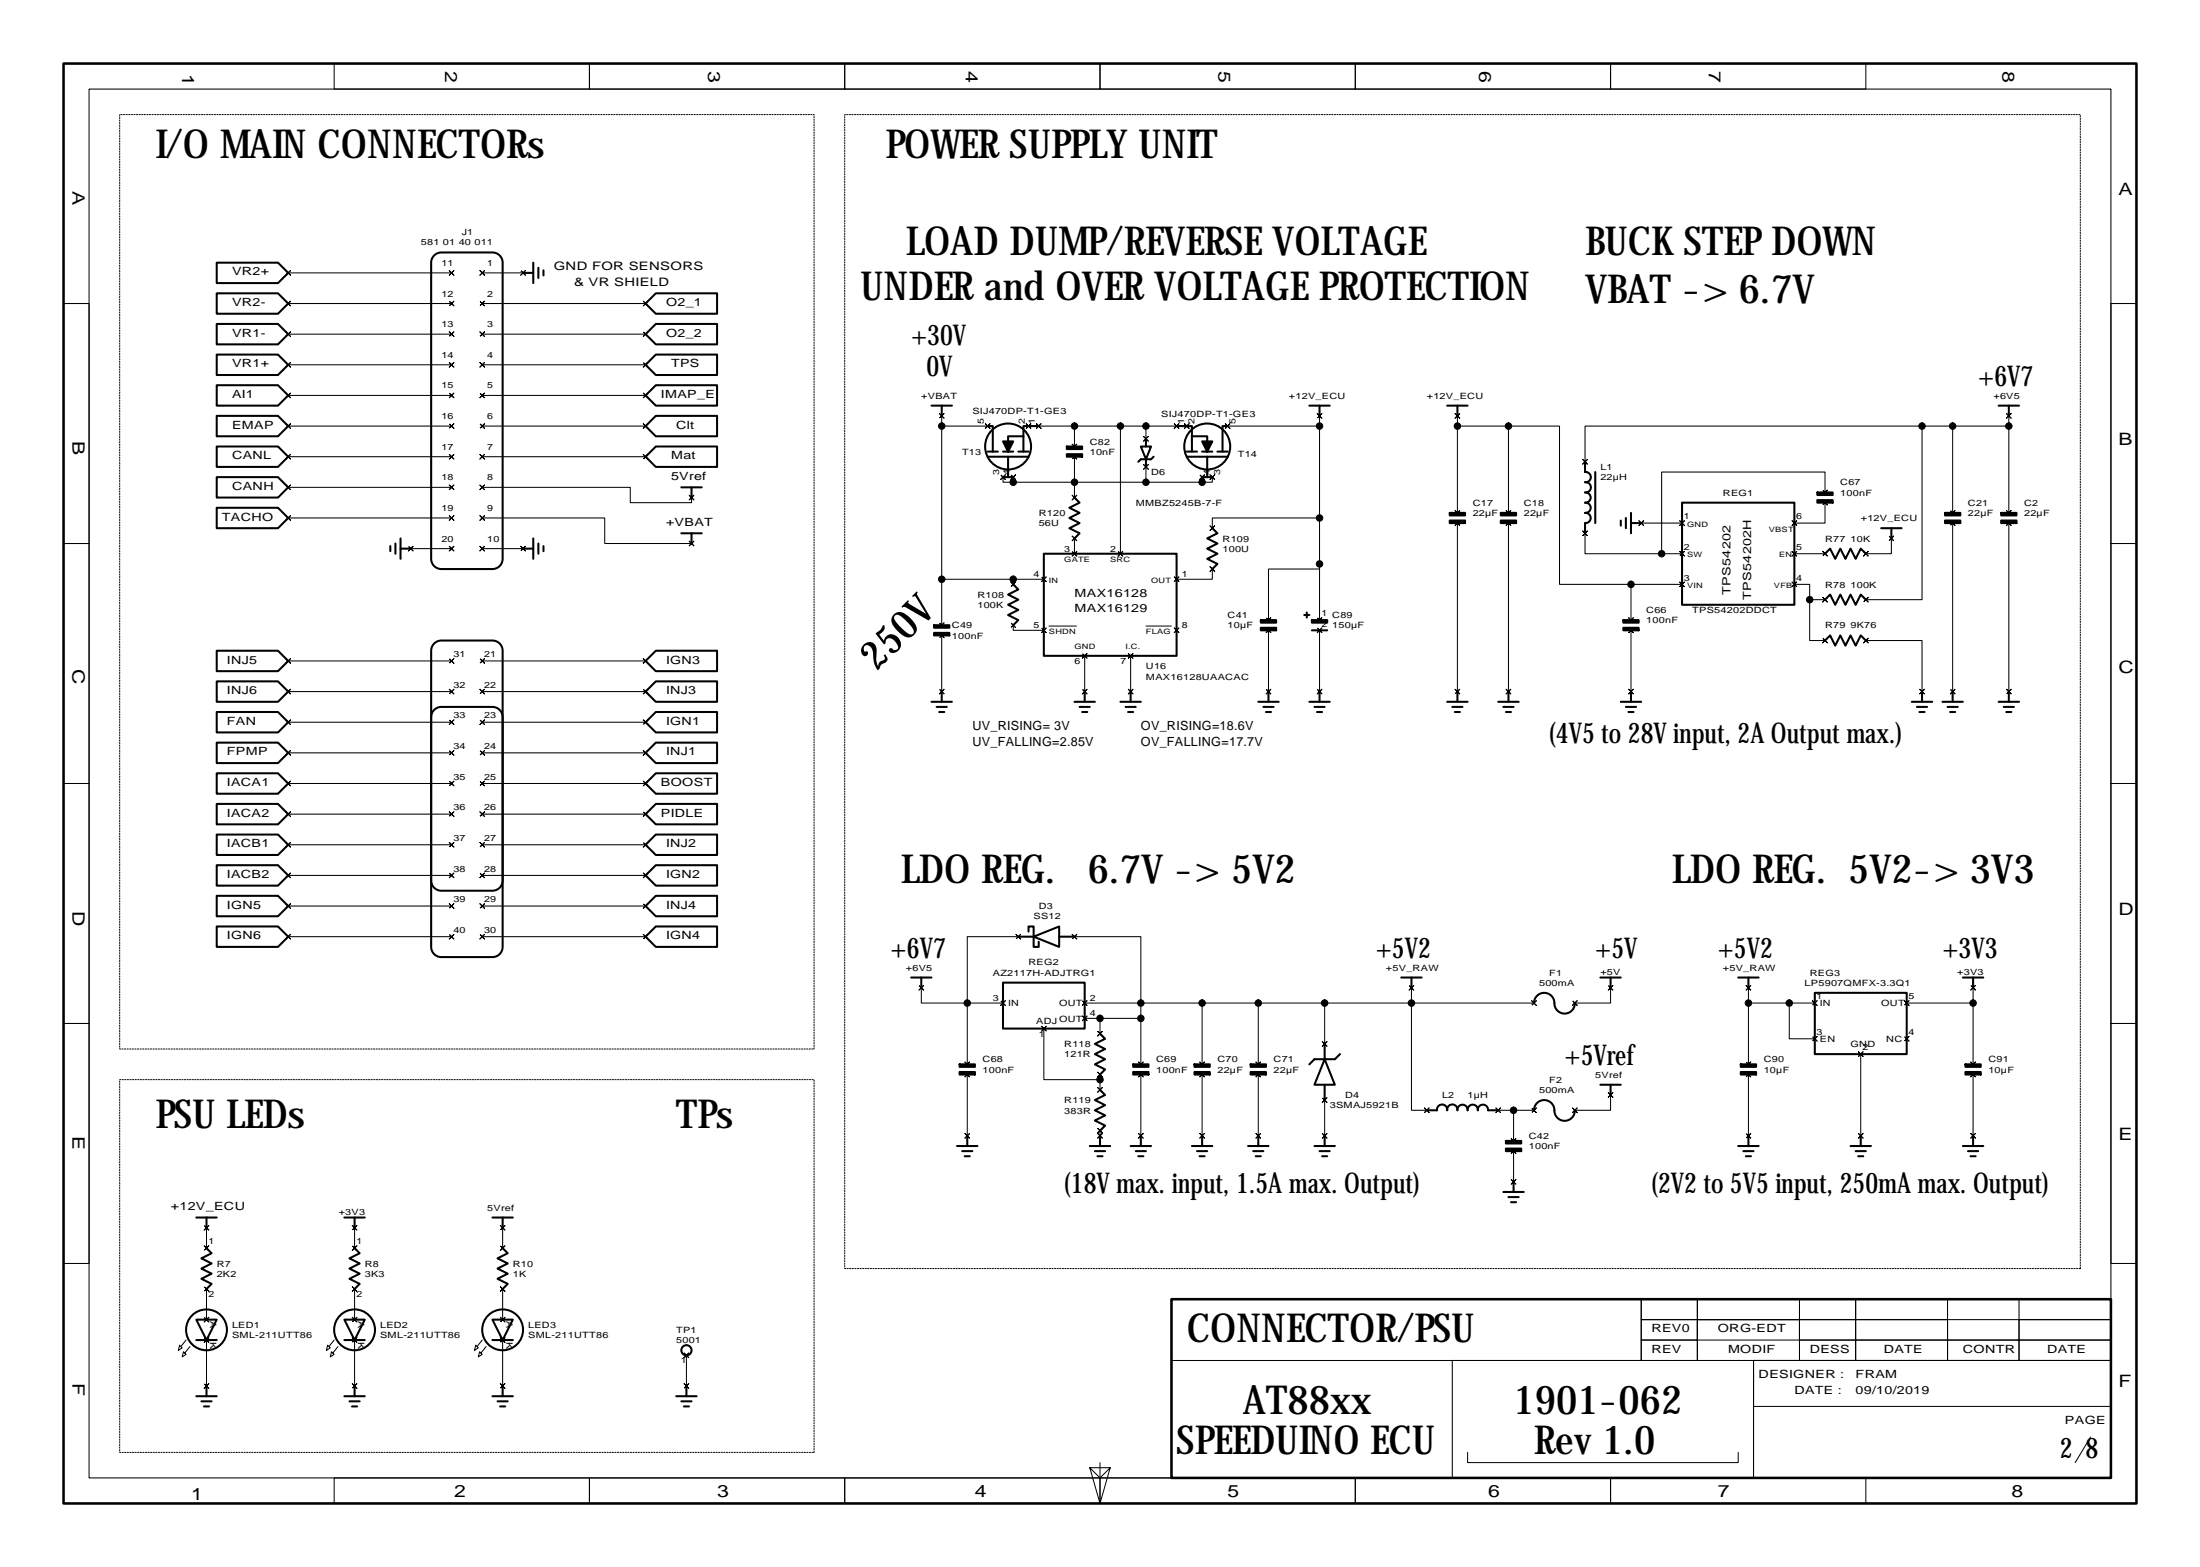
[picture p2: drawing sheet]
<svg xmlns="http://www.w3.org/2000/svg" width="431mm" height="307mm" viewBox="0 0 431 307" stroke-linecap="round" stroke-linejoin="round" font-family="sans-serif">
<g fill="none" stroke="#000" stroke-width=".2">
<path d="M17.4 17.4h396v272h-396zM65.4 12.4h50v5h-50zM115.4 12.4h50v5h-50zM165.4 12.4h50v5h-50zM215.4 12.4h50v5h-50zM265.4 12.4h50v5h-50zM315.4 12.4h50v5h-50zM12.4 59.4h5v47h-5zM56 53l.4 .4 .5-.4-.5 .4 .5 .5-.5-.5-.4 .5 .4-.5zM56 59l.4 .4 .5-.4-.5 .4 .5 .5-.5-.5-.4 .5 .4-.5zM56.4 53.4h32M56.4 59.4h32"/>
<path d="M88 53l.4 .4 .5-.4-.5 .4 .5 .5-.5-.5-.4 .5 .4-.5zM88 59l.4 .4 .5-.4-.5 .4 .5 .5-.5-.5-.4 .5 .4-.5zM94 53l.4 .4 .5-.4-.5 .4 .5 .5-.5-.5-.4 .5 .4-.5zM94 59l.4 .4 .5-.4-.5 .4 .5 .5-.5-.5-.4 .5 .4-.5zM94.4 53.4h8M94.4 59.4h32M102 53l.4 .4 .5-.4-.5 .4 .5 .5-.5-.5-.4 .5 .4-.5zM126 59l.4 .4 .5-.4-.5 .4 .5 .5-.5-.5-.4 .5 .4-.5zM413.4 59.4h5v47h-5zM56 77l.4 .4 .5-.4-.5 .4 .5 .5-.5-.5-.4 .5 .4-.5zM56 65l.4 .4 .5-.4-.5 .4 .5 .5-.5-.5-.4 .5 .4-.5zM56 71l.4 .4 .5-.4-.5 .4 .5 .5-.5-.5-.4 .5 .4-.5z"/>
<path d="M56.4 77.4h32M56.4 65.4h32M56.4 71.4h32M88 65l.4 .4 .5-.4-.5 .4 .5 .5-.5-.5-.4 .5 .4-.5zM88 71l.4 .4 .5-.4-.5 .4 .5 .5-.5-.5-.4 .5 .4-.5zM88 77l.4 .4 .5-.4-.5 .4 .5 .5-.5-.5-.4 .5 .4-.5zM94 65l.4 .4 .5-.4-.5 .4 .5 .5-.5-.5-.4 .5 .4-.5zM94 71l.4 .4 .5-.4-.5 .4 .5 .5-.5-.5-.4 .5 .4-.5zM94 77l.4 .4 .5-.4-.5 .4 .5 .5-.5-.5-.4 .5 .4-.5zM94.4 77.4h32M94.4 65.4h32M94.4 71.4h32"/>
<path d="M126 65l.4 .4 .5-.4-.5 .4 .5 .5-.5-.5-.4 .5 .4-.5zM126 77l.4 .4 .5-.4-.5 .4 .5 .5-.5-.5-.4 .5 .4-.5zM126 71l.4 .4 .5-.4-.5 .4 .5 .5-.5-.5-.4 .5 .4-.5zM56 95l.4 .4 .5-.4-.5 .4 .5 .5-.5-.5-.4 .5 .4-.5zM56 89l.4 .4 .5-.4-.5 .4 .5 .5-.5-.5-.4 .5 .4-.5zM56 83l.4 .4 .5-.4-.5 .4 .5 .5-.5-.5-.4 .5 .4-.5zM56.4 89.4h32M56.4 83.4h32M56.4 95.4h32M88 83l.4 .4 .5-.4-.5 .4 .5 .5-.5-.5-.4 .5 .4-.5zM88 89l.4 .4 .5-.4-.5 .4 .5 .5-.5-.5-.4 .5 .4-.5zM88 95l.4 .4 .5-.4-.5 .4 .5 .5-.5-.5-.4 .5 .4-.5z"/>
<path d="M94 83l.4 .4 .5-.4-.5 .4 .5 .5-.5-.5-.4 .5 .4-.5zM94 89l.4 .4 .5-.4-.5 .4 .5 .5-.5-.5-.4 .5 .4-.5zM94 95l.4 .4 .5-.4-.5 .4 .5 .5-.5-.5-.4 .5 .4-.5zM94.4 95.4h29v3h12v-1M94.4 89.4h32M94.4 83.4h32M126 83l.4 .4 .5-.4-.5 .4 .5 .5-.5-.5-.4 .5 .4-.5zM126 89l.4 .4 .5-.4-.5 .4 .5 .5-.5-.5-.4 .5 .4-.5zM135 97l.4 .4 .5-.4-.5 .4 .5 .5-.5-.5-.4 .5 .4-.5zM184 81l.4 .4 .5-.4-.5 .4 .5 .5-.5-.5-.4 .5 .4-.5zM184.4 83.4h9M184.4 81.4v41"/>
<path d="M193 83l.4 .4 .5-.4-.5 .4 .5 .5-.5-.5-.4 .5 .4-.5zM196 93l.4 .4 .5-.4-.5 .4 .5 .5-.5-.5-.4 .5 .4-.5zM196.4 93.4v1h2M198 93l.4 .4 .5-.4-.5 .4 .5 .5-.5-.5-.4 .5 .4-.5zM198.4 94.4h37M198.4 93.4v1M201 83l.4 .4 .5-.4-.5 .4 .5 .5-.5-.5-.4 .5 .4-.5zM201.4 83.4h31M203 83l.4 .4 .5-.4-.5 .4 .5 .5-.5-.5-.4 .5 .4-.5zM210 97l.4 .4 .5-.4-.5 .4 .5 .5-.5-.5-.4 .5 .4-.5zM210 87l.4 .4 .5-.4-.5 .4 .5 .5-.5-.5-.4 .5 .4-.5zM210 89l.4 .4 .5-.4-.5 .4 .5 .5-.5-.5-.4 .5 .4-.5z"/>
<path d="M210.4 83.4v4M210.4 89.4v8M219.4 83.4v25M224 91l.4 .4 .5-.4-.5 .4 .5 .5-.5-.5-.4 .5 .4-.5zM224 85.5l.4 .4 .5-.4-.5 .4 .5 .5-.5-.5-.4 .5 .4-.5zM224.4 83.4v2.5M224.4 91.4v3M230 83l.4 .4 .5-.4-.5 .4 .5 .5-.5-.5-.4 .5 .4-.5zM232 83l.4 .4 .5-.4-.5 .4 .5 .5-.5-.5-.4 .5 .4-.5zM235 93l.4 .4 .5-.4-.5 .4 .5 .5-.5-.5-.4 .5 .4-.5zM235.4 93.4v1M237 93l.4 .4 .5-.4-.5 .4 .5 .5-.5-.5-.4 .5 .4-.5z"/>
<path d="M237.4 93.4v1h-2M240 83l.4 .4 .5-.4-.5 .4 .5 .5-.5-.5-.4 .5 .4-.5zM240.4 83.4h18M258 81l.4 .4 .5-.4-.5 .4 .5 .5-.5-.5-.4 .5 .4-.5zM258.4 81.4v40M285 81l.4 .4 .5-.4-.5 .4 .5 .5-.5-.5-.4 .5 .4-.5zM285 100l.4 .4 .5-.4-.5 .4 .5 .5-.5-.5-.4 .5 .4-.5zM285.4 83.4h10M285.4 81.4v19M295 100l.4 .4 .5-.4-.5 .4 .5 .5-.5-.5-.4 .5 .4-.5zM295.4 83.4h10v31h14M295.4 83.4v17"/>
<path d="M310 90l.4 .4 .5-.4-.5 .4 .5 .5-.5-.5-.4 .5 .4-.5zM357 96l.4 .4 .5-.4-.5 .4 .5 .5-.5-.5-.4 .5 .4-.5zM357 98l.4 .4 .5-.4-.5 .4 .5 .5-.5-.5-.4 .5 .4-.5zM357.4 98.4v4h-6M357.4 96.4v-4h-32v16M376.4 83.4h-66v7M376.4 83.4v34h-11M376.4 83.4h17M382 100l.4 .4 .5-.4-.5 .4 .5 .5-.5-.5-.4 .5 .4-.5zM382.4 83.4v17M393 81l.4 .4 .5-.4-.5 .4 .5 .5-.5-.5-.4 .5 .4-.5zM393 100l.4 .4 .5-.4-.5 .4 .5 .5-.5-.5-.4 .5 .4-.5z"/>
<path d="M393.4 81.4v19M12.4 106.4h5v47h-5zM56 101l.4 .4 .5-.4-.5 .4 .5 .5-.5-.5-.4 .5 .4-.5zM56.4 101.4h32M80 107l.4 .4 .5-.4-.5 .4 .5 .5-.5-.5-.4 .5 .4-.5zM80.4 107.4h8M88 101l.4 .4 .5-.4-.5 .4 .5 .5-.5-.5-.4 .5 .4-.5zM88 107l.4 .4 .5-.4-.5 .4 .5 .5-.5-.5-.4 .5 .4-.5zM94 101l.4 .4 .5-.4-.5 .4 .5 .5-.5-.5-.4 .5 .4-.5zM94 107l.4 .4 .5-.4-.5 .4 .5 .5-.5-.5-.4 .5 .4-.5zM94.4 101.4h24v5h17M94.4 107.4h8"/>
<path d="M102 107l.4 .4 .5-.4-.5 .4 .5 .5-.5-.5-.4 .5 .4-.5zM135 106l.4 .4 .5-.4-.5 .4 .5 .5-.5-.5-.4 .5 .4-.5zM184.4 113.4h14M198 114l.4 .4 .5-.4-.5 .4 .5 .5-.5-.5-.4 .5 .4-.5zM204 113l.4 .4 .5-.4-.5 .4 .5 .5-.5-.5-.4 .5 .4-.5zM204.4 113.4h-6v1M210 108l.4 .4 .5-.4-.5 .4 .5 .5-.5-.5-.4 .5 .4-.5zM210 105l.4 .4 .5-.4-.5 .4 .5 .5-.5-.5-.4 .5 .4-.5zM210.4 105.4v3M219 108l.4 .4 .5-.4-.5 .4 .5 .5-.5-.5-.4 .5 .4-.5zM230 113l.4 .4 .5-.4-.5 .4 .5 .5-.5-.5-.4 .5 .4-.5zM237 103l.4 .4 .5-.4-.5 .4 .5 .5-.5-.5-.4 .5 .4-.5z"/>
<path d="M237 111l.4 .4 .5-.4-.5 .4 .5 .5-.5-.5-.4 .5 .4-.5zM237.4 111.4v2h-7M258.4 110.4v1h-10v10M258.4 101.4h-21v2M285 102l.4 .4 .5-.4-.5 .4 .5 .5-.5-.5-.4 .5 .4-.5zM285.4 102.4v33M295 102l.4 .4 .5-.4-.5 .4 .5 .5-.5-.5-.4 .5 .4-.5zM295.4 102.4v33M310 104l.4 .4 .5-.4-.5 .4 .5 .5-.5-.5-.4 .5 .4-.5zM310.4 104.4v4h15M319.4 114.4v7M319.4 114.4h10"/>
<path d="M321 102l.4 .4 .5-.4-.5 .4 .5 .5-.5-.5-.4 .5 .4-.5zM321.4 102.4h8M325.4 108.4h4M329 102l.4 .4 .5-.4-.5 .4 .5 .5-.5-.5-.4 .5 .4-.5zM329 108l.4 .4 .5-.4-.5 .4 .5 .5-.5-.5-.4 .5 .4-.5zM329 114l.4 .4 .5-.4-.5 .4 .5 .5-.5-.5-.4 .5 .4-.5zM351 114l.4 .4 .5-.4-.5 .4 .5 .5-.5-.5-.4 .5 .4-.5zM351 108l.4 .4 .5-.4-.5 .4 .5 .5-.5-.5-.4 .5 .4-.5zM351 102l.4 .4 .5-.4-.5 .4 .5 .5-.5-.5-.4 .5 .4-.5zM351.4 114.4h3v3h3M351.4 108.4h6M354.4 117.4v8h3"/>
<path d="M357 108l.4 .4 .5-.4-.5 .4 .5 .5-.5-.5-.4 .5 .4-.5zM357 117l.4 .4 .5-.4-.5 .4 .5 .5-.5-.5-.4 .5 .4-.5zM365 108l.4 .4 .5-.4-.5 .4 .5 .5-.5-.5-.4 .5 .4-.5zM365 117l.4 .4 .5-.4-.5 .4 .5 .5-.5-.5-.4 .5 .4-.5zM370 105l.4 .4 .5-.4-.5 .4 .5 .5-.5-.5-.4 .5 .4-.5zM370.4 105.4v3h-5M382 102l.4 .4 .5-.4-.5 .4 .5 .5-.5-.5-.4 .5 .4-.5zM382.4 102.4v33M393 102l.4 .4 .5-.4-.5 .4 .5 .5-.5-.5-.4 .5 .4-.5zM393.4 102.4v33M413.4 106.4h5v47h-5zM56 135l.4 .4 .5-.4-.5 .4 .5 .5-.5-.5-.4 .5 .4-.5z"/>
<path d="M56 129l.4 .4 .5-.4-.5 .4 .5 .5-.5-.5-.4 .5 .4-.5zM56.4 129.4h32M56.4 135.4h32M88 129l.4 .4 .5-.4-.5 .4 .5 .5-.5-.5-.4 .5 .4-.5zM88 135l.4 .4 .5-.4-.5 .4 .5 .5-.5-.5-.4 .5 .4-.5zM94 129l.4 .4 .5-.4-.5 .4 .5 .5-.5-.5-.4 .5 .4-.5zM94 135l.4 .4 .5-.4-.5 .4 .5 .5-.5-.5-.4 .5 .4-.5zM94.4 129.4h32M94.4 135.4h32M126 129l.4 .4 .5-.4-.5 .4 .5 .5-.5-.5-.4 .5 .4-.5zM126 135l.4 .4 .5-.4-.5 .4 .5 .5-.5-.5-.4 .5 .4-.5zM184 135l.4 .4 .5-.4-.5 .4 .5 .5-.5-.5-.4 .5 .4-.5z"/>
<path d="M184 122l.4 .4 .5-.4-.5 .4 .5 .5-.5-.5-.4 .5 .4-.5zM184 124l.4 .4 .5-.4-.5 .4 .5 .5-.5-.5-.4 .5 .4-.5zM184.4 124.4v11M198 122l.4 .4 .5-.4-.5 .4 .5 .5-.5-.5-.4 .5 .4-.5zM198.4 122.4v1h6M204 123l.4 .4 .5-.4-.5 .4 .5 .5-.5-.5-.4 .5 .4-.5zM205.4 122.6h5.4M212 135l.4 .4 .5-.4-.5 .4 .5 .5-.5-.5-.4 .5 .4-.5zM212 128l.4 .4 .5-.4-.5 .4 .5 .5-.5-.5-.4 .5 .4-.5zM212.4 128.4v7M221 135l.4 .4 .5-.4-.5 .4 .5 .5-.5-.5-.4 .5 .4-.5zM221 128l.4 .4 .5-.4-.5 .4 .5 .5-.5-.5-.4 .5 .4-.5z"/>
<path d="M221.4 128.4v7M224.4 122.6h5M230 123l.4 .4 .5-.4-.5 .4 .5 .5-.5-.5-.4 .5 .4-.5zM248 135l.4 .4 .5-.4-.5 .4 .5 .5-.5-.5-.4 .5 .4-.5zM248 121l.4 .4 .5-.4-.5 .4 .5 .5-.5-.5-.4 .5 .4-.5zM248 123l.4 .4 .5-.4-.5 .4 .5 .5-.5-.5-.4 .5 .4-.5zM248.4 123.4v12M258 135l.4 .4 .5-.4-.5 .4 .5 .5-.5-.5-.4 .5 .4-.5zM258 121l.4 .4 .5-.4-.5 .4 .5 .5-.5-.5-.4 .5 .4-.5zM258 123l.4 .4 .5-.4-.5 .4 .5 .5-.5-.5-.4 .5 .4-.5zM258.4 123.4v12M285 135l.4 .4 .5-.4-.5 .4 .5 .5-.5-.5-.4 .5 .4-.5z"/>
<path d="M295 135l.4 .4 .5-.4-.5 .4 .5 .5-.5-.5-.4 .5 .4-.5zM319 135l.4 .4 .5-.4-.5 .4 .5 .5-.5-.5-.4 .5 .4-.5zM319 121l.4 .4 .5-.4-.5 .4 .5 .5-.5-.5-.4 .5 .4-.5zM319 123l.4 .4 .5-.4-.5 .4 .5 .5-.5-.5-.4 .5 .4-.5zM319.4 123.4v12M357 125l.4 .4 .5-.4-.5 .4 .5 .5-.5-.5-.4 .5 .4-.5zM365 125l.4 .4 .5-.4-.5 .4 .5 .5-.5-.5-.4 .5 .4-.5zM365.4 125.4h11v10M376 135l.4 .4 .5-.4-.5 .4 .5 .5-.5-.5-.4 .5 .4-.5zM382 135l.4 .4 .5-.4-.5 .4 .5 .5-.5-.5-.4 .5 .4-.5zM393 135l.4 .4 .5-.4-.5 .4 .5 .5-.5-.5-.4 .5 .4-.5zM12.4 153.4h5v47h-5z"/>
<path d="M56 141l.4 .4 .5-.4-.5 .4 .5 .5-.5-.5-.4 .5 .4-.5zM56 147l.4 .4 .5-.4-.5 .4 .5 .5-.5-.5-.4 .5 .4-.5zM56 153l.4 .4 .5-.4-.5 .4 .5 .5-.5-.5-.4 .5 .4-.5zM56 159l.4 .4 .5-.4-.5 .4 .5 .5-.5-.5-.4 .5 .4-.5zM56.4 147.4h32M56.4 159.4h32M56.4 153.4h32M56.4 141.4h32M88 141l.4 .4 .5-.4-.5 .4 .5 .5-.5-.5-.4 .5 .4-.5zM88 147l.4 .4 .5-.4-.5 .4 .5 .5-.5-.5-.4 .5 .4-.5zM88 153l.4 .4 .5-.4-.5 .4 .5 .5-.5-.5-.4 .5 .4-.5zM88 159l.4 .4 .5-.4-.5 .4 .5 .5-.5-.5-.4 .5 .4-.5z"/>
<path d="M94 141l.4 .4 .5-.4-.5 .4 .5 .5-.5-.5-.4 .5 .4-.5zM94 147l.4 .4 .5-.4-.5 .4 .5 .5-.5-.5-.4 .5 .4-.5zM94 153l.4 .4 .5-.4-.5 .4 .5 .5-.5-.5-.4 .5 .4-.5zM94 159l.4 .4 .5-.4-.5 .4 .5 .5-.5-.5-.4 .5 .4-.5zM94.4 147.4h32M94.4 159.4h32M94.4 153.4h32M94.4 141.4h32M126 159l.4 .4 .5-.4-.5 .4 .5 .5-.5-.5-.4 .5 .4-.5zM126 153l.4 .4 .5-.4-.5 .4 .5 .5-.5-.5-.4 .5 .4-.5zM126 147l.4 .4 .5-.4-.5 .4 .5 .5-.5-.5-.4 .5 .4-.5zM126 141l.4 .4 .5-.4-.5 .4 .5 .5-.5-.5-.4 .5 .4-.5z"/>
<path d="M413.4 153.4h5v47h-5zM56 165l.4 .4 .5-.4-.5 .4 .5 .5-.5-.5-.4 .5 .4-.5zM56 177l.4 .4 .5-.4-.5 .4 .5 .5-.5-.5-.4 .5 .4-.5zM56 171l.4 .4 .5-.4-.5 .4 .5 .5-.5-.5-.4 .5 .4-.5zM56.4 177.4h32M56.4 171.4h32M56.4 165.4h32M88 165l.4 .4 .5-.4-.5 .4 .5 .5-.5-.5-.4 .5 .4-.5zM88 171l.4 .4 .5-.4-.5 .4 .5 .5-.5-.5-.4 .5 .4-.5zM88 177l.4 .4 .5-.4-.5 .4 .5 .5-.5-.5-.4 .5 .4-.5zM94 165l.4 .4 .5-.4-.5 .4 .5 .5-.5-.5-.4 .5 .4-.5zM94 171l.4 .4 .5-.4-.5 .4 .5 .5-.5-.5-.4 .5 .4-.5z"/>
<path d="M94 177l.4 .4 .5-.4-.5 .4 .5 .5-.5-.5-.4 .5 .4-.5zM94.4 177.4h32M94.4 171.4h32M94.4 165.4h32M126 171l.4 .4 .5-.4-.5 .4 .5 .5-.5-.5-.4 .5 .4-.5zM126 177l.4 .4 .5-.4-.5 .4 .5 .5-.5-.5-.4 .5 .4-.5zM126 165l.4 .4 .5-.4-.5 .4 .5 .5-.5-.5-.4 .5 .4-.5zM56 183l.4 .4 .5-.4-.5 .4 .5 .5-.5-.5-.4 .5 .4-.5zM56.4 183.4h32M88 183l.4 .4 .5-.4-.5 .4 .5 .5-.5-.5-.4 .5 .4-.5zM94 183l.4 .4 .5-.4-.5 .4 .5 .5-.5-.5-.4 .5 .4-.5zM94.4 183.4h32"/>
<path d="M126 183l.4 .4 .5-.4-.5 .4 .5 .5-.5-.5-.4 .5 .4-.5zM180 193l.4 .4 .5-.4-.5 .4 .5 .5-.5-.5-.4 .5 .4-.5zM180.4 193.4v3h9M189.4 196.4h7M189.4 196.4v12M196 196l.4 .4 .5-.4-.5 .4 .5 .5-.5-.5-.4 .5 .4-.5zM199 183l.4 .4 .5-.4-.5 .4 .5 .5-.5-.5-.4 .5 .4-.5zM199.4 183.4h-10v13M210 183l.4 .4 .5-.4-.5 .4 .5 .5-.5-.5-.4 .5 .4-.5zM210.4 183.4h13v25M212 196l.4 .4 .5-.4-.5 .4 .5 .5-.5-.5-.4 .5 .4-.5zM212 199l.4 .4 .5-.4-.5 .4 .5 .5-.5-.5-.4 .5 .4-.5z"/>
<path d="M212.4 196.4h88M212.4 199.4h11M215.4 199.4v3M235.4 196.4v12M246.4 196.4v12M259.4 196.4v8M276 193l.4 .4 .5-.4-.5 .4 .5 .5-.5-.5-.4 .5 .4-.5zM276.4 193.4v24h3M300 196l.4 .4 .5-.4-.5 .4 .5 .5-.5-.5-.4 .5 .4-.5zM308 196l.4 .4 .5-.4-.5 .4 .5 .5-.5-.5-.4 .5 .4-.5zM315 193l.4 .4 .5-.4-.5 .4 .5 .5-.5-.5-.4 .5 .4-.5zM315.4 193.4v3h-7"/>
<path d="M342 193l.4 .4 .5-.4-.5 .4 .5 .5-.5-.5-.4 .5 .4-.5zM342.4 196.4h13M342.4 193.4v15M350.4 196.4v7h5M355 196l.4 .4 .5-.4-.5 .4 .5 .5-.5-.5-.4 .5 .4-.5zM373 196l.4 .4 .5-.4-.5 .4 .5 .5-.5-.5-.4 .5 .4-.5zM373.4 196.4h13M386 193l.4 .4 .5-.4-.5 .4 .5 .5-.5-.5-.4 .5 .4-.5zM386.4 193.4v15M12.4 200.4h5v47h-5zM189 208l.4 .4 .5-.4-.5 .4 .5 .5-.5-.5-.4 .5 .4-.5zM189 210l.4 .4 .5-.4-.5 .4 .5 .5-.5-.5-.4 .5 .4-.5z"/>
<path d="M189.4 210.4v12M204 201l.4 .4 .5-.4-.5 .4 .5 .5-.5-.5-.4 .5 .4-.5zM204.4 201.4v10h11M215 202l.4 .4 .5-.4-.5 .4 .5 .5-.5-.5-.4 .5 .4-.5zM215 210l.4 .4 .5-.4-.5 .4 .5 .5-.5-.5-.4 .5 .4-.5zM215 213l.4 .4 .5-.4-.5 .4 .5 .5-.5-.5-.4 .5 .4-.5zM215.4 210.4v3M223 208l.4 .4 .5-.4-.5 .4 .5 .5-.5-.5-.4 .5 .4-.5zM223 210l.4 .4 .5-.4-.5 .4 .5 .5-.5-.5-.4 .5 .4-.5zM223.4 210.4v12M235 208l.4 .4 .5-.4-.5 .4 .5 .5-.5-.5-.4 .5 .4-.5zM235 210l.4 .4 .5-.4-.5 .4 .5 .5-.5-.5-.4 .5 .4-.5z"/>
<path d="M235.4 210.4v12M246 208l.4 .4 .5-.4-.5 .4 .5 .5-.5-.5-.4 .5 .4-.5zM246 210l.4 .4 .5-.4-.5 .4 .5 .5-.5-.5-.4 .5 .4-.5zM246.4 210.4v12M259 204l.4 .4 .5-.4-.5 .4 .5 .5-.5-.5-.4 .5 .4-.5zM259 215l.4 .4 .5-.4-.5 .4 .5 .5-.5-.5-.4 .5 .4-.5zM259.4 215.4v7M279 217l.4 .4 .5-.4-.5 .4 .5 .5-.5-.5-.4 .5 .4-.5zM293 217l.4 .4 .5-.4-.5 .4 .5 .5-.5-.5-.4 .5 .4-.5zM293.4 217.4h7M296.4 217.4v6M300 217l.4 .4 .5-.4-.5 .4 .5 .5-.5-.5-.4 .5 .4-.5z"/>
<path d="M308 217l.4 .4 .5-.4-.5 .4 .5 .5-.5-.5-.4 .5 .4-.5zM315 214l.4 .4 .5-.4-.5 .4 .5 .5-.5-.5-.4 .5 .4-.5zM315.4 214.4v3h-7M342 208l.4 .4 .5-.4-.5 .4 .5 .5-.5-.5-.4 .5 .4-.5zM342 210l.4 .4 .5-.4-.5 .4 .5 .5-.5-.5-.4 .5 .4-.5zM342.4 210.4v12M355 203l.4 .4 .5-.4-.5 .4 .5 .5-.5-.5-.4 .5 .4-.5zM364 206l.4 .4 .5-.4-.5 .4 .5 .5-.5-.5-.4 .5 .4-.5zM364.4 206.4v16M373 203l.4 .4 .5-.4-.5 .4 .5 .5-.5-.5-.4 .5 .4-.5zM386 208l.4 .4 .5-.4-.5 .4 .5 .5-.5-.5-.4 .5 .4-.5zM386 210l.4 .4 .5-.4-.5 .4 .5 .5-.5-.5-.4 .5 .4-.5z"/>
<path d="M386.4 210.4v12M413.4 200.4h5v47h-5zM40 240l.4 .4 .5-.4-.5 .4 .5 .5-.5-.5-.4 .5 .4-.5zM69 240l.4 .4 .5-.4-.5 .4 .5 .5-.5-.5-.4 .5 .4-.5zM98 240l.4 .4 .5-.4-.5 .4 .5 .5-.5-.5-.4 .5 .4-.5zM189 222l.4 .4 .5-.4-.5 .4 .5 .5-.5-.5-.4 .5 .4-.5zM215 222l.4 .4 .5-.4-.5 .4 .5 .5-.5-.5-.4 .5 .4-.5zM215 221l.4 .4 .5-.4-.5 .4 .5 .5-.5-.5-.4 .5 .4-.5zM215.4 221.4v1M223 222l.4 .4 .5-.4-.5 .4 .5 .5-.5-.5-.4 .5 .4-.5zM235 222l.4 .4 .5-.4-.5 .4 .5 .5-.5-.5-.4 .5 .4-.5zM246 222l.4 .4 .5-.4-.5 .4 .5 .5-.5-.5-.4 .5 .4-.5z"/>
<path d="M259 222l.4 .4 .5-.4-.5 .4 .5 .5-.5-.5-.4 .5 .4-.5zM296 231l.4 .4 .5-.4-.5 .4 .5 .5-.5-.5-.4 .5 .4-.5zM296 223l.4 .4 .5-.4-.5 .4 .5 .5-.5-.5-.4 .5 .4-.5zM296 225l.4 .4 .5-.4-.5 .4 .5 .5-.5-.5-.4 .5 .4-.5zM296.4 225.4v6M342 222l.4 .4 .5-.4-.5 .4 .5 .5-.5-.5-.4 .5 .4-.5zM364 222l.4 .4 .5-.4-.5 .4 .5 .5-.5-.5-.4 .5 .4-.5zM386 222l.4 .4 .5-.4-.5 .4 .5 .5-.5-.5-.4 .5 .4-.5zM40 258l.4 .4 .5-.4-.5 .4 .5 .5-.5-.5-.4 .5 .4-.5zM40 244l.4 .4 .5-.4-.5 .4 .5 .5-.5-.5-.4 .5 .4-.5zM40 252l.4 .4 .5-.4-.5 .4 .5 .5-.5-.5-.4 .5 .4-.5zM40.4 240.4v4"/>
<path d="M40.4 252.4v6M69 258l.4 .4 .5-.4-.5 .4 .5 .5-.5-.5-.4 .5 .4-.5zM69 244l.4 .4 .5-.4-.5 .4 .5 .5-.5-.5-.4 .5 .4-.5zM69 252l.4 .4 .5-.4-.5 .4 .5 .5-.5-.5-.4 .5 .4-.5zM69.4 240.4v4M69.4 252.4v6M98 258l.4 .4 .5-.4-.5 .4 .5 .5-.5-.5-.4 .5 .4-.5zM98 244l.4 .4 .5-.4-.5 .4 .5 .5-.5-.5-.4 .5 .4-.5zM98 252l.4 .4 .5-.4-.5 .4 .5 .5-.5-.5-.4 .5 .4-.5zM98.4 240.4v4M98.4 252.4v6M229.4 254.4h92v12h-92z"/>
<path d="M321.4 258.4h11v4h-11zM321.4 254.4h11v4h-11zM321.4 254.4h11zM332.4 258.4h20v8h-20zM332.4 258.4h20v4h-20zM332.4 254.4h20v4h-20zM332.4 254.4h20zM352.4 258.4h11v4h-11zM352.4 254.4h11v4h-11zM352.4 254.4h11zM363.4 254.4h18v4h-18zM363.4 258.4h18v4h-18z"/>
<path d="M363.4 254.4h18zM381.4 258.4h14v4h-14zM381.4 254.4h14zM395.4 254.4h18zM395.4 258.4h18v4h-18zM395.4 254.4h18v4h-18zM35.2 263.5l.5 .5-.8 .5zM35.9 264.7l.5 .5-.7 .5zM36.4 262.4l-1 1.3M37.2 263.7l-1 1.3M40 271l.4 .4 .5-.4-.5 .4 .5 .5-.5-.5-.4 .5 .4-.5zM40 262l.4 .4 .5-.4-.5 .4 .5 .5-.5-.5-.4 .5 .4-.5z"/>
<path d="M40.4 262.4v9M64.2 263.5l.5 .5-.8 .5zM64.9 264.7l.5 .5-.7 .5zM65.4 262.4l-1 1.3M66.2 263.7l-1 1.3M69 271l.4 .4 .5-.4-.5 .4 .5 .5-.5-.5-.4 .5 .4-.5zM69 262l.4 .4 .5-.4-.5 .4 .5 .5-.5-.5-.4 .5 .4-.5zM69.4 262.4v9M93.2 263.5l.5 .5-.8 .5zM93.9 264.7l.5 .5-.7 .5zM94.4 262.4l-1 1.3M95.2 263.7l-1 1.3"/>
<path d="M98 271l.4 .4 .5-.4-.5 .4 .5 .5-.5-.5-.4 .5 .4-.5zM98 262l.4 .4 .5-.4-.5 .4 .5 .5-.5-.5-.4 .5 .4-.5zM98.4 262.4v9M134 271l.4 .4 .5-.4-.5 .4 .5 .5-.5-.5-.4 .5 .4-.5zM134 265l.4 .4 .5-.4-.5 .4 .5 .5-.5-.5-.4 .5 .4-.5zM134.4 265.4v6M284.4 266.4h59v23h-59zM321.4 262.4h11v4h-11zM343.4 266.4h70v9h-70zM343.4 266.4h70v23h-70zM343.4 266.4h70zM352.4 262.4h11v4h-11z"/>
<path d="M363.4 262.4h18v4h-18zM381.4 262.4h14v4h-14zM395.4 262.4h18v4h-18zM65.4 289.4h50v5h-50zM115.4 289.4h50v5h-50zM165.4 289.4h50v5h-50zM213.4 287.4l2 7 2-7h-4l2 2 2-2M215.4 289.4h50v5h-50zM215.4 286.4v3M265.4 289.4h50v5h-50zM287.4 284.4v2h53v-2M315.4 289.4h50v5h-50z"/>
<path d="M409.4 281.4l-3 5"/>
</g>
<path d="M23.4 22.4h136v183h-136zM165.4 22.4h242v226h-242zM23.4 211.4h136v73h-136z" fill="none" stroke="#000" stroke-width=".2" stroke-dasharray=".3 .3"/>
<g fill="#000" stroke="#000" stroke-width=".2">
<circle cx="184.4" cy="83.4" r=".64"/>
<circle cx="198.4" cy="94.4" r=".64"/>
<circle cx="210.4" cy="94.4" r=".64"/>
<circle cx="210.4" cy="83.4" r=".64"/>
<circle cx="219.4" cy="83.4" r=".64"/>
<circle cx="224.4" cy="83.4" r=".64"/>
<circle cx="224.4" cy="94.4" r=".64"/>
<circle cx="235.4" cy="94.4" r=".64"/>
<circle cx="258.4" cy="83.4" r=".64"/>
<circle cx="285.4" cy="83.4" r=".64"/>
<circle cx="295.4" cy="83.4" r=".64"/>
<circle cx="376.4" cy="83.4" r=".64"/>
<circle cx="382.4" cy="83.4" r=".64"/>
<circle cx="393.4" cy="83.4" r=".64"/>
<circle cx="184.4" cy="113.4" r=".64"/>
<circle cx="198.4" cy="113.4" r=".64"/>
<circle cx="258.4" cy="110.4" r=".64"/>
<circle cx="258.4" cy="101.4" r=".64"/>
<circle cx="319.4" cy="114.4" r=".64"/>
<circle cx="325.4" cy="108.4" r=".64"/>
<circle cx="354.4" cy="117.4" r=".64"/>
<circle cx="189.4" cy="196.4" r=".64"/>
<circle cx="215.4" cy="199.4" r=".64"/>
<circle cx="223.4" cy="199.4" r=".64"/>
<circle cx="223.4" cy="196.4" r=".64"/>
<circle cx="235.4" cy="196.4" r=".64"/>
<circle cx="246.4" cy="196.4" r=".64"/>
<circle cx="259.4" cy="196.4" r=".64"/>
<circle cx="276.4" cy="196.4" r=".64"/>
<circle cx="342.4" cy="196.4" r=".64"/>
<circle cx="350.4" cy="196.4" r=".64"/>
<circle cx="386.4" cy="196.4" r=".64"/>
<circle cx="215.4" cy="211.4" r=".64"/>
<circle cx="296.4" cy="217.4" r=".64"/>
</g>
<path d="M12.4 12.4h406v282h-406zM229.4 254.4h184v35h-184z" fill="none" stroke="#000" stroke-width=".5"/>
<g fill="none" stroke="#000" stroke-width=".4">
<path d="M42.4 51.4h12l2 2-2 2h-12zM42.4 57.4h12l2 2-2 2h-12zM85 50l.9-.5 .5-.1h10a2 2 0 0 1 2 2v58a2 2 0 0 1-2 2h-10a2 2 0 0 1-2-2v-58l.1-.5zM102.4 53.4h2M104.4 51.4v4M105.4 52.4v2M106.4 52.9v1M128.4 57.4h12v4h-12l-2-2zM42.4 75.4h12l2 2-2 2h-12zM42.4 63.4h12l2 2-2 2h-12zM42.4 69.4h12l2 2-2 2h-12zM128.4 63.4h12v4h-12l-2-2z"/>
<path d="M128.4 75.4h12v4h-12l-2-2zM128.4 69.4h12v4h-12l-2-2zM182.4 79.4h4M184.4 79.4v2M256.4 79.4h4M258.4 79.4v2M283.4 79.4h4M285.4 79.4v2M391.4 79.4h4M393.4 79.4v2M42.4 93.4h12l2 2-2 2h-12zM42.4 99.4h12l2 2-2 2h-12z"/>
<path d="M42.4 87.4h12l2 2-2 2h-12zM42.4 81.4h12l2 2-2 2h-12zM126.4 89.4l2-2h12v4h-12zM128.4 81.4h12v4h-12l-2-2zM133.4 95.4h4M135.4 95.4v2M193.4 83.4h1v5M193.4 88.4h2M193.4 89.4h8M196.4 88.4h2M196.4 93.4h2M197.4 89.4v4"/>
<path d="M199.4 88.4h2M200.4 85.4h-3v3M203.4 83.4h-3v5M210.4 97.4l1 1-2 1 2 1-2 1 2 1-2 1 2 1-1 1M223.4 87.4h2l-1 2.5zM224.4 85.9v1.5M224.4 89.9v1.5M225.9 89.4l-.5 .5h-2l-.5 .5M230.4 83.4h3v5M232.4 88.4h2M232.4 89.4h8M233.4 85.4h3v3"/>
<path d="M235.4 88.4h2M235.4 93.4h2M236.4 89.4v4M238.4 88.4h2M240.4 83.4h-1v5M310.4 90.4v2a1.01 1.01 0 0 1 1.2 1 1.01 1.01 0 0 1-1.2 1 1.01 1.01 0 0 1 1.2 1 1.01 1.01 0 0 1-1.2 1 1 1 0 0 1 1.1 1 1 1 0 0 1-1.1 1 1.01 1.01 0 0 1 1.2 1 1.01 1.01 0 0 1-1.2 1 1 1 0 0 1 1.2 1 1 1 0 0 1-1.2 1v2M312.4 92.4v10M329.4 98.4h22v20h-22zM76.4 106.9v1M77.4 106.4v2M78.4 107.4h2M78.4 105.4v4"/>
<path d="M102.4 107.4h2M104.4 105.4v4M105.4 106.4v2M106.4 106.9v1M133.4 104.4h4M135.4 104.4v2M198.4 114.4l1 1-2 1 2 1-2 1 2 1-2 1 2 1-1 1M204.4 108.4h26v20h-26zM237.4 103.4l1 1-2 1 2 1-2 1 2 1-2 1 2 1-1 1M255.9 119.9v1M317.4 101.9v1M318.4 101.4v2"/>
<path d="M319.4 102.4h2M319.4 100.4v4M357.4 108.4l1-1 1 2 1-2 1 2 1-2 1 2 1-2 1 1M357.4 117.4l1-1 1 2 1-2 1 2 1-2 1 2 1-2 1 1M368.4 103.4h4M370.4 103.4v2M42.4 139.4h12l2 2-2 2h-12zM42.4 133.4h12l2 2-2 2h-12zM42.4 127.4h12l2 2-2 2h-12zM85 126l.9-.5 .5-.1h10a2 2 0 0 1 2 2v58a2 2 0 0 1-2 2h-10a2 2 0 0 1-2-2v-58l.1-.5zM85 139l.9-.5 .5-.1h10a2 2 0 0 1 2 2v32a2 2 0 0 1-2 2h-10a2 2 0 0 1-2-2v-32l.1-.5zM128.4 127.4h12v4h-12l-2-2z"/>
<path d="M128.4 133.4h12v4h-12l-2-2zM182.4 137.4h4M183.4 138.4h2M183.9 139.4h1M184.4 135.4v2M210.4 137.4h4M211.4 138.4h2M211.9 139.4h1M212.4 135.4v2M219.4 137.4h4M220.4 138.4h2M220.9 139.4h1"/>
<path d="M221.4 135.4v2M246.4 137.4h4M247.4 138.4h2M247.9 139.4h1M248.4 135.4v2M255.4 120.4h1M256.4 137.4h4M256.9 123.4h3M257.4 138.4h2M257.9 139.4h1M258.4 135.4v2M283.4 137.4h4"/>
<path d="M284.4 138.4h2M284.9 139.4h1M285.4 135.4v2M293.4 137.4h4M294.4 138.4h2M294.9 139.4h1M295.4 135.4v2M317.4 137.4h4M318.4 138.4h2M318.9 139.4h1M319.4 135.4v2M357.4 125.4l1-1 1 2 1-2 1 2 1-2 1 2 1-2 1 1"/>
<path d="M374.4 137.4h4M375.4 138.4h2M375.9 139.4h1M376.4 135.4v2M380.4 137.4h4M381.4 138.4h2M381.9 139.4h1M382.4 135.4v2M391.4 137.4h4M392.4 138.4h2M392.9 139.4h1M393.4 135.4v2"/>
<path d="M42.4 145.4h12l2 2-2 2h-12zM42.4 151.4h12l2 2-2 2h-12zM42.4 157.4h12l2 2-2 2h-12zM126.4 141.4l2-2h12v4h-12zM128.4 157.4h12v4h-12l-2-2zM128.4 151.4h12v4h-12l-2-2zM128.4 145.4h12v4h-12l-2-2zM42.4 163.4h12l2 2-2 2h-12zM42.4 175.4h12l2 2-2 2h-12zM42.4 169.4h12l2 2-2 2h-12zM128.4 169.4h12v4h-12l-2-2zM128.4 175.4h12v4h-12l-2-2z"/>
<path d="M128.4 163.4h12v4h-12l-2-2zM42.4 181.4h12l2 2-2 2h-12zM126.4 183.4l2-2h12v4h-12zM178.4 191.4h4M180.4 191.4v2M196.4 192.4h16v9h-16zM199.4 183.4h3M201.4 182.4v-1h1v4h1v-1M202.4 183.4l5-2v4zM207.4 183.4h3M274.4 191.4h4M276.4 191.4v2"/>
<path d="M300.4 196.4a2 2 0 0 1 2-2 2 2 0 0 1 2 2 2 2 0 0 0 2 2.1 2 2 0 0 0 2-2.1M313.4 191.4h4M315.4 191.4v2M340.4 191.4h4M342.4 191.4v2M355.4 194.4h18v12h-18zM384.4 191.4h4M386.4 191.4v2M215.4 202.4l1 1-2 1 2 1-2 1 2 1-2 1 2 1-1 1M215.4 213.4l1 1-2 1 2 1-2 1 2 1-2 1 2 1-1 1M259.4 207.4l2 5h-4zM259.4 204.4v3"/>
<path d="M259.4 212.4v3M262.4 206.4l-1 1h-4l-1 1M279.4 217.4h2a1.01 1.01 0 0 1 1-1.1 1.01 1.01 0 0 1 1 1.1 1.01 1.01 0 0 1 1-1.1 1.01 1.01 0 0 1 1 1.1 1 1 0 0 1 1-1.1 1 1 0 0 1 1 1.1 1.01 1.01 0 0 1 1-1.1 1.01 1.01 0 0 1 1 1.1 1.01 1.01 0 0 1 1-1.1 1.01 1.01 0 0 1 1 1.1h2M300.4 217.4a2 2 0 0 1 2-2 2 2 0 0 1 2 2 2 2 0 0 0 2 2.1 2 2 0 0 0 2-2.1M313.4 212.4h4M315.4 212.4v2M38.4 238.4h4M40.4 238.4v2M67.4 238.4h4M69.4 238.4v2M96.4 238.4h4M98.4 238.4v2"/>
<path d="M187.4 224.4h4M188.4 225.4h2M188.9 226.4h1M189.4 222.4v2M213.4 224.4h4M214.4 225.4h2M214.9 226.4h1M215.4 222.4v2M221.4 224.4h4M222.4 225.4h2M222.9 226.4h1M223.4 222.4v2"/>
<path d="M233.4 224.4h4M234.4 225.4h2M234.9 226.4h1M235.4 222.4v2M244.4 224.4h4M245.4 225.4h2M245.9 226.4h1M246.4 222.4v2M257.4 224.4h4M258.4 225.4h2M258.9 226.4h1M259.4 222.4v2"/>
<path d="M294.4 233.4h4M295.4 234.4h2M295.9 235.4h1M296.4 231.4v2M340.4 224.4h4M341.4 225.4h2M341.9 226.4h1M342.4 222.4v2M362.4 224.4h4M363.4 225.4h2M363.9 226.4h1M364.4 222.4v2"/>
<path d="M384.4 224.4h4M385.4 225.4h2M385.9 226.4h1M386.4 222.4v2M38.4 258.4h4l-2 4zM40.4 244.4l1 1-2 1 2 1-2 1 2 1-2 1 2 1-1 1M67.4 258.4h4l-2 4zM69.4 244.4l1 1-2 1 2 1-2 1 2 1-2 1 2 1-1 1M96.4 258.4h4l-2 4zM98.4 244.4l1 1-2 1 2 1-2 1 2 1-2 1 2 1-1 1M38.4 273.4h4M38.4 262.4h4"/>
<path d="M39.4 274.4h2M39.9 275.4h1M40.4 271.4v2M67.4 273.4h4M67.4 262.4h4M68.4 274.4h2M68.9 275.4h1M69.4 271.4v2M96.4 273.4h4M96.4 262.4h4M97.4 274.4h2M97.9 275.4h1"/>
<path d="M98.4 271.4v2M132.4 273.4h4M133.4 274.4h2M133.9 275.4h1M134.4 271.4v2"/>
<circle cx="197.4" cy="87.4" r="4.5"/>
<circle cx="236.4" cy="87.4" r="4.5"/>
<circle cx="40.4" cy="260.4" r="4"/>
<circle cx="69.4" cy="260.4" r="4"/>
<circle cx="98.4" cy="260.4" r="4"/>
<circle cx="134.4" cy="264.4" r="1"/>
</g>
<g fill="#000" stroke="#000" stroke-width=".4">
<path d="M196.4 86.4h2l-1 2zM235.4 86.4h2l-1 2z"/>
<path d="M208.9 87.4h3v.5h-3z" fill-rule="evenodd"/>
<path d="M208.9 88.9h3v.5h-3z" fill-rule="evenodd"/>
<path d="M355.9 96.4h3v.5h-3z" fill-rule="evenodd"/>
<path d="M355.9 97.9h3v.5h-3z" fill-rule="evenodd"/>
<path d="M283.9 100.4h3v.5h-3z" fill-rule="evenodd"/>
<path d="M283.9 101.9h3v.5h-3z" fill-rule="evenodd"/>
<path d="M293.9 100.4h3v.5h-3z" fill-rule="evenodd"/>
<path d="M293.9 101.9h3v.5h-3z" fill-rule="evenodd"/>
<path d="M380.9 100.4h3v.5h-3z" fill-rule="evenodd"/>
<path d="M380.9 101.9h3v.5h-3z" fill-rule="evenodd"/>
<path d="M391.9 100.4h3v.5h-3z" fill-rule="evenodd"/>
<path d="M391.9 101.9h3v.5h-3z" fill-rule="evenodd"/>
<path d="M182.9 122.4h3v.5h-3z" fill-rule="evenodd"/>
<path d="M182.9 123.9h3v.5h-3z" fill-rule="evenodd"/>
<path d="M246.9 121.4h3v.5h-3z" fill-rule="evenodd"/>
<path d="M246.9 122.9h3v.5h-3z" fill-rule="evenodd"/>
<path d="M256.9 121.4h3v.5h-3z" fill-rule="evenodd"/>
<path d="M317.9 121.4h3v.5h-3z" fill-rule="evenodd"/>
<path d="M317.9 122.9h3v.5h-3z" fill-rule="evenodd"/>
<path d="M187.9 208.4h3v.5h-3z" fill-rule="evenodd"/>
<path d="M187.9 209.9h3v.5h-3z" fill-rule="evenodd"/>
<path d="M221.9 208.4h3v.5h-3z" fill-rule="evenodd"/>
<path d="M221.9 209.9h3v.5h-3z" fill-rule="evenodd"/>
<path d="M233.9 208.4h3v.5h-3z" fill-rule="evenodd"/>
<path d="M233.9 209.9h3v.5h-3z" fill-rule="evenodd"/>
<path d="M244.9 208.4h3v.5h-3z" fill-rule="evenodd"/>
<path d="M244.9 209.9h3v.5h-3z" fill-rule="evenodd"/>
<path d="M340.9 208.4h3v.5h-3z" fill-rule="evenodd"/>
<path d="M340.9 209.9h3v.5h-3z" fill-rule="evenodd"/>
<path d="M384.9 208.4h3v.5h-3z" fill-rule="evenodd"/>
<path d="M384.9 209.9h3v.5h-3z" fill-rule="evenodd"/>
<path d="M294.9 223.4h3v.5h-3z" fill-rule="evenodd"/>
<path d="M294.9 224.9h3v.5h-3z" fill-rule="evenodd"/>
</g>
<g font-size="7.8">
<text x="30.4" y="30.8">I/O MAIN CONNECTORs</text>
<text x="173.4" y="30.8">POW</text>
<text x="187.9" y="30.8">ER SUPPLY UNIT</text>
<text x="177.4" y="49.8">LOAD DUMP/REVERSE VOLTAGE</text>
<text x="310.4" y="49.8">BUCK STEP DOW</text>
<text x="362.6" y="49.8">N</text>
<text x="168.4" y="58.8">UNDER and OVER VOLTAGE PROTECTION</text>
<text x="310.4" y="59.4">VBAT -&gt; 6.7V</text>
<text x="171.6" y="131.6" transform="rotate(-45 171.6 131.6)">250V</text>
<text x="176.4" y="172.8">LDO REG.</text>
<text x="213.1" y="172.8">6.7V -&gt; 5V2</text>
<text x="327.4" y="172.8">LDO REG. 5V2-&gt; 3V3</text>
<text x="30.4" y="220.8">PSU LEDs</text>
<text x="132.4" y="220.8">TPs</text>
<text x="232.4" y="262.8">CONNECTOR/PSU</text>
<text x="243.4" y="276.8">AT88xx</text>
<text x="296.4" y="276.8">1901-062</text>
<text x="230.4" y="284.8">SPEEDUINO ECU</text>
<text x="300.4" y="284.8">Rev 1.0</text>
</g>
<g font-size="5.6">
<text x="178.4" y="67.6">+30V</text>
<text x="181.4" y="73.6">0V</text>
<text x="387.4" y="75.6">+6V7</text>
<text x="303.4" y="145.6">(4V5 to 28V input, 2A Output max.)</text>
<text x="174.4" y="187.6">+6V7</text>
<text x="269.4" y="187.6">+5V2</text>
<text x="312.4" y="187.6">+5V</text>
<text x="336.4" y="187.6">+5V2</text>
<text x="380.4" y="187.6">+3V3</text>
<text x="306.4" y="208.6">+5Vref</text>
<text x="208.4" y="233.6">(18V max. input, 1.5A max. Output)</text>
<text x="323.4" y="233.6">(2V2 to 5V5 input, 250mA max. Output)</text>
<text x="403.4" y="285.6">2</text>
<text x="408.4" y="285.6">8</text>
</g>
<g font-size="3.4">
<text x="35.7" y="14.4" transform="rotate(90 35.7 14.4)">1</text>
<text x="87.2" y="13.9" transform="rotate(90 87.2 13.9)">2</text>
<text x="138.7" y="13.9" transform="rotate(90 138.7 13.9)">3</text>
<text x="189.2" y="13.9" transform="rotate(90 189.2 13.9)">4</text>
<text x="238.7" y="13.9" transform="rotate(90 238.7 13.9)">5</text>
<text x="289.7" y="13.9" transform="rotate(90 289.7 13.9)">6</text>
<text x="334.7" y="13.9" transform="rotate(90 334.7 13.9)">7</text>
<text x="392.2" y="13.9" transform="rotate(90 392.2 13.9)">8</text>
<text x="14.2" y="37.4" transform="rotate(90 14.2 37.4)">A</text>
<text x="414.9" y="38.2">A</text>
<text x="14.2" y="86.4" transform="rotate(90 14.2 86.4)">B</text>
<text x="414.9" y="87.2">B</text>
<text x="14.2" y="130.9" transform="rotate(90 14.2 130.9)">C</text>
<text x="414.9" y="131.7">C</text>
<text x="14.2" y="178.4" transform="rotate(90 14.2 178.4)">D</text>
<text x="414.9" y="179.2">D</text>
<text x="14.2" y="222.4" transform="rotate(90 14.2 222.4)">E</text>
<text x="414.9" y="223.2">E</text>
<text x="14.2" y="270.9" transform="rotate(90 14.2 270.9)">F</text>
<text x="414.9" y="271.7">F</text>
<text x="37.4" y="293.7">1</text>
<text x="88.9" y="293.2">2</text>
<text x="140.4" y="293.2">3</text>
<text x="190.9" y="293.2">4</text>
<text x="240.4" y="293.2">5</text>
<text x="291.4" y="293.2">6</text>
<text x="336.4" y="293.2">7</text>
<text x="393.9" y="293.2">8</text>
</g>
<g font-size="2.5">
<text x="190.4" y="142.9">UV_RISING= 3V</text>
<text x="223.4" y="142.9">OV_RISING=18.6V</text>
<text x="190.4" y="146.2">UV_FALLING=2.85V</text>
<text x="223.4" y="146.2">OV_FALLING=17.7V</text>
</g>
<g font-size="2.3">
<text x="108.4" y="52.9">GND FOR SENSORS</text>
<text x="112.4" y="55.9">&amp; VR SHIELD</text>
</g>
<g font-size="2.2">
<text x="45.4" y="54">VR2+</text>
<text x="45.4" y="60">VR2-</text>
<text x="130.4" y="60">O2_1</text>
<text x="45.4" y="66">VR1-</text>
<text x="130.4" y="66">O2_2</text>
<text x="45.4" y="72">VR1+</text>
<text x="131.4" y="72">TPS</text>
<text x="45.4" y="78">AI1</text>
<text x="129.4" y="78">IMAP_E</text>
<text x="45.4" y="84">EMAP</text>
<text x="132.4" y="84">Clt</text>
<text x="45.4" y="90">CANL</text>
<text x="131.4" y="90">Mat</text>
<text x="45.4" y="96">CANH</text>
<text x="131.4" y="94">5Vref</text>
<text x="43.4" y="102">TACHO</text>
<text x="130.4" y="103">+VBAT</text>
<text x="210.4" y="120">MAX16129</text>
<text x="210.4" y="117">MAX16128</text>
<text x="339" y="116.4" transform="rotate(-90 339 116.4)">TPS54202</text>
<text x="343" y="117.4" transform="rotate(-90 343 117.4)">TPS54202H</text>
<text x="44.4" y="130">INJ5</text>
<text x="130.4" y="130">IGN3</text>
<text x="44.4" y="136">INJ6</text>
<text x="130.4" y="136">INJ3</text>
<text x="44.4" y="142">FAN</text>
<text x="130.4" y="142">IGN1</text>
<text x="44.4" y="148">FPMP</text>
<text x="130.4" y="148">INJ1</text>
<text x="44.4" y="154">IACA1</text>
<text x="129.4" y="154">BOOST</text>
<text x="44.4" y="160">IACA2</text>
<text x="129.4" y="160">PIDLE</text>
<text x="44.4" y="166">IACB1</text>
<text x="130.4" y="166">INJ2</text>
<text x="44.4" y="172">IACB2</text>
<text x="130.4" y="172">IGN2</text>
<text x="44.4" y="178">IGN5</text>
<text x="130.4" y="178">INJ4</text>
<text x="44.4" y="184">IGN6</text>
<text x="130.4" y="184">IGN4</text>
<text x="33.4" y="237">+12V_ECU</text>
<text x="323.4" y="261">REV0</text>
<text x="336.4" y="261">ORG-EDT</text>
<text x="323.4" y="265">REV</text>
<text x="338.4" y="265">MODIF</text>
<text x="344.4" y="270">DESIGNER :</text>
<text x="354.4" y="265">DESS</text>
<text x="363.4" y="270">FRAM</text>
<text x="368.9" y="265">DATE</text>
<text x="384.4" y="265">CONTR</text>
<text x="400.9" y="265">DATE</text>
<text x="351.4" y="273">DATE :</text>
<text x="363.4" y="273">09/10/2019</text>
<text x="404.4" y="279">PAGE</text>
</g>
<g font-size="1.7">
<text x="90.4" y="46.1">J1</text>
<text x="82.4" y="48.1">581 01 40 011</text>
<text x="86.4" y="52.1">11</text>
<text x="95.4" y="52.1">1</text>
<text x="86.4" y="58.1">12</text>
<text x="95.4" y="58.1">2</text>
<text x="86.4" y="64.1">13</text>
<text x="95.4" y="64.1">3</text>
<text x="86.4" y="70.1">14</text>
<text x="95.4" y="70.1">4</text>
<text x="86.4" y="76.1">15</text>
<text x="95.4" y="76.1">5</text>
<text x="86.4" y="82.1">16</text>
<text x="95.4" y="82.1">6</text>
<text x="180.4" y="78.1">+VBAT</text>
<text x="190.4" y="81.1">SIJ470DP-T1-GE3</text>
<text x="192.7" y="83.1" transform="rotate(-90 192.7 83.1)">5</text>
<text x="200.7" y="83.1" transform="rotate(-90 200.7 83.1)">2</text>
<text x="202.7" y="83.1" transform="rotate(-90 202.7 83.1)">1</text>
<text x="227.4" y="81.6">SIJ470DP-T1-GE3</text>
<text x="232" y="83.1" transform="rotate(-90 232 83.1)">1</text>
<text x="234" y="83.1" transform="rotate(-90 234 83.1)">2</text>
<text x="242" y="83.1" transform="rotate(-90 242 83.1)">5</text>
<text x="252.4" y="78.1">+12V_ECU</text>
<text x="279.4" y="78.1">+12V_ECU</text>
<text x="390.4" y="78.1">+6V5</text>
<text x="86.4" y="88.1">17</text>
<text x="95.4" y="88.1">7</text>
<text x="188.4" y="89.1">T13</text>
<text x="213.4" y="87.1">C82</text>
<text x="213.4" y="89.1">10nF</text>
<text x="242.4" y="89.6">T14</text>
<text x="86.4" y="94.1">18</text>
<text x="95.4" y="94.1">8</text>
<text x="195.7" y="93.1" transform="rotate(-90 195.7 93.1)">3</text>
<text x="197.7" y="93.1" transform="rotate(-90 197.7 93.1)">4</text>
<text x="225.4" y="93.1">D6</text>
<text x="237" y="93.1" transform="rotate(-90 237 93.1)">4</text>
<text x="239" y="93.1" transform="rotate(-90 239 93.1)">3</text>
<text x="313.4" y="92.1">L1</text>
<text x="313.4" y="94.1">22µH</text>
<text x="360.4" y="95.1">C67</text>
<text x="86.4" y="100.1">19</text>
<text x="95.4" y="100.1">9</text>
<text x="203.4" y="101.1">R120</text>
<text x="222.4" y="99.1">MMBZ5245B-7-F</text>
<text x="288.4" y="99.1">C17</text>
<text x="288.4" y="101.1">22µF</text>
<text x="298.4" y="99.1">C18</text>
<text x="298.4" y="101.1">22µF</text>
<text x="329.8" y="101.7">1</text>
<text x="337.4" y="97.1">REG1</text>
<text x="351.8" y="101.7">6</text>
<text x="360.4" y="97.1">100nF</text>
<text x="385.4" y="99.1">C21</text>
<text x="385.4" y="101.1">22µF</text>
<text x="396.4" y="99.1">C2</text>
<text x="396.4" y="101.1">22µF</text>
<text x="86.4" y="106.1">20</text>
<text x="95.4" y="106.1">10</text>
<text x="203.4" y="103.1">56U</text>
<text x="239.4" y="106.1">R109</text>
<text x="329.8" y="107.7">2</text>
<text x="351.8" y="107.7">5</text>
<text x="357.4" y="106.1">R77</text>
<text x="362.4" y="106.1">10K</text>
<text x="364.4" y="102.1">+12V_ECU</text>
<text x="202.4" y="113.1">4</text>
<text x="208.4" y="108.1">3</text>
<text x="217.4" y="108.1">2</text>
<text x="231.4" y="113.1">1</text>
<text x="239.4" y="108.1">100U</text>
<text x="329.8" y="113.7">3</text>
<text x="351.8" y="113.7">4</text>
<text x="191.4" y="117.1">R108</text>
<text x="191.4" y="119.1">100K</text>
<text x="357.4" y="115.1">R78</text>
<text x="362.4" y="115.1">100K</text>
<text x="186.4" y="123.1">C49</text>
<text x="186.4" y="125.1">100nF</text>
<text x="202.4" y="123.1">5</text>
<text x="231.4" y="123.1">8</text>
<text x="240.4" y="121.1">C41</text>
<text x="240.4" y="123.1">10µF</text>
<text x="258.8" y="120.7">1 C89</text>
<text x="258.8" y="122.7">2</text>
<text x="260.9" y="123.1">150µF</text>
<text x="322.4" y="120.1">C66</text>
<text x="322.4" y="122.1">100nF</text>
<text x="331.4" y="120.1">TPS54202DDCT</text>
<text x="357.4" y="123.1">R79</text>
<text x="362.4" y="123.1">9K76</text>
<text x="88.8" y="128.7">31</text>
<text x="94.8" y="128.7">21</text>
<text x="210.4" y="130.1">6</text>
<text x="219.4" y="130.1">7</text>
<text x="224.4" y="131.1">U16</text>
<text x="88.8" y="134.7">32</text>
<text x="94.8" y="134.7">22</text>
<text x="224.4" y="133.1">MAX16128UAACAC</text>
<text x="88.8" y="140.7">33</text>
<text x="94.8" y="140.7">23</text>
<text x="88.8" y="146.7">34</text>
<text x="94.8" y="146.7">24</text>
<text x="88.8" y="152.7">35</text>
<text x="94.8" y="152.7">25</text>
<text x="88.8" y="158.7">36</text>
<text x="94.8" y="158.7">26</text>
<text x="88.8" y="164.7">37</text>
<text x="94.8" y="164.7">27</text>
<text x="88.8" y="170.7">38</text>
<text x="94.8" y="170.7">28</text>
<text x="88.8" y="176.7">39</text>
<text x="94.8" y="176.7">29</text>
<text x="203.4" y="178.1">D3</text>
<text x="88.8" y="182.7">40</text>
<text x="94.8" y="182.7">30</text>
<text x="202.4" y="180.1">SS12</text>
<text x="177.4" y="190.1">+6V5</text>
<text x="194.4" y="191.1">AZ2117H-ADJTRG1</text>
<text x="201.4" y="189.1">REG2</text>
<text x="271.4" y="190.1">+5V_RAW</text>
<text x="303.4" y="191.1">F1</text>
<text x="313.4" y="191">+5V</text>
<text x="337.4" y="190.1">+5V_RAW</text>
<text x="354.4" y="191.1">REG3</text>
<text x="383.3" y="190.9">+3V3</text>
<text x="194.4" y="196.1">3</text>
<text x="197.4" y="197.1">IN</text>
<text x="207.4" y="197.1">OUT</text>
<text x="213.4" y="196.1">2</text>
<text x="301.4" y="193.1">500mA</text>
<text x="353.4" y="193.1">LP5907QMFX-3.3Q1</text>
<text x="355.8" y="195.7">1</text>
<text x="356.4" y="197.1">IN</text>
<text x="368.4" y="197.1">OUT</text>
<text x="373.8" y="195.7">5</text>
<text x="202.9" y="200.6">ADJ</text>
<text x="203.4" y="203.1">1</text>
<text x="207.4" y="200.1">OUT</text>
<text x="213.4" y="199.1">4</text>
<text x="355.8" y="202.7">3</text>
<text x="373.8" y="202.7">4</text>
<text x="192.4" y="208.1">C68</text>
<text x="208.4" y="205.1">R118</text>
<text x="208.4" y="207.1">121R</text>
<text x="226.4" y="208.1">C69</text>
<text x="238.4" y="208.1">C70</text>
<text x="249.4" y="208.1">C71</text>
<text x="345.4" y="208.1">C90</text>
<text x="356.4" y="204.1">EN</text>
<text x="362.4" y="205.1">GND</text>
<text x="364.8" y="205.7">2</text>
<text x="369.4" y="204.1">NC</text>
<text x="389.4" y="208.1">C91</text>
<text x="192.4" y="210.1">100nF</text>
<text x="226.4" y="210.1">100nF</text>
<text x="238.4" y="210.1">22µF</text>
<text x="249.4" y="210.1">22µF</text>
<text x="263.4" y="215.1">D4</text>
<text x="282.4" y="215.1">L2</text>
<text x="287.4" y="215.1">1µH</text>
<text x="301.4" y="214.1">500mA</text>
<text x="303.4" y="212.1">F2</text>
<text x="312.4" y="211.1">5Vref</text>
<text x="345.4" y="210.1">10µF</text>
<text x="389.4" y="210.1">10µF</text>
<text x="208.4" y="216.1">R119</text>
<text x="208.4" y="218.1">383R</text>
<text x="260.4" y="217.1">3SMAJ5921B</text>
<text x="299.4" y="223.1">C42</text>
<text x="299.4" y="225.1">100nF</text>
<text x="66.3" y="237.9">+3V3</text>
<text x="95.4" y="237.1">5Vref</text>
<text x="40.8" y="243.7">1</text>
<text x="69.8" y="243.7">1</text>
<text x="42.4" y="248.1">R7</text>
<text x="42.4" y="250.1">2K2</text>
<text x="71.4" y="248.1">R8</text>
<text x="71.4" y="250.1">3K3</text>
<text x="100.4" y="248.1">R10</text>
<text x="100.4" y="250.1">1K</text>
<text x="40.8" y="253.9">2</text>
<text x="69.8" y="253.9">2</text>
<text x="41.2" y="258.8" transform="rotate(90 41.2 258.8)">A</text>
<text x="41.2" y="262.8" transform="rotate(90 41.2 262.8)">K</text>
<text x="45.4" y="260.1">LED1</text>
<text x="45.4" y="262.1">SML-211UTT86</text>
<text x="70.2" y="258.8" transform="rotate(90 70.2 258.8)">A</text>
<text x="70.2" y="262.8" transform="rotate(90 70.2 262.8)">K</text>
<text x="74.4" y="260.1">LED2</text>
<text x="74.4" y="262.1">SML-211UTT86</text>
<text x="99.2" y="258.8" transform="rotate(90 99.2 258.8)">A</text>
<text x="99.2" y="262.8" transform="rotate(90 99.2 262.8)">K</text>
<text x="103.4" y="260.1">LED3</text>
<text x="103.4" y="262.1">SML-211UTT86</text>
<text x="132.4" y="261.1">TP1</text>
<text x="132.4" y="263.1">5001</text>
<text x="133.3" y="267">1</text>
</g>
<g font-size="1.4">
<text x="330.4" y="103.1">GND</text>
<text x="346.4" y="104.1">VBST</text>
<text x="208.4" y="110.1">GATE</text>
<text x="217.4" y="110.1">SRC</text>
<text x="330.4" y="109.1">SW</text>
<text x="348.4" y="109.1">EN</text>
<text x="205.4" y="114.1">IN</text>
<text x="225.4" y="114.1">OUT</text>
<text x="330.4" y="115.1">VIN</text>
<text x="347.4" y="115.1">VFB</text>
<text x="205.4" y="124.1">SHDN</text>
<text x="224.4" y="124.1">FLAG</text>
<text x="210.4" y="127.1">GND</text>
<text x="220.4" y="127.1">I.C.</text>
</g>
</svg>
